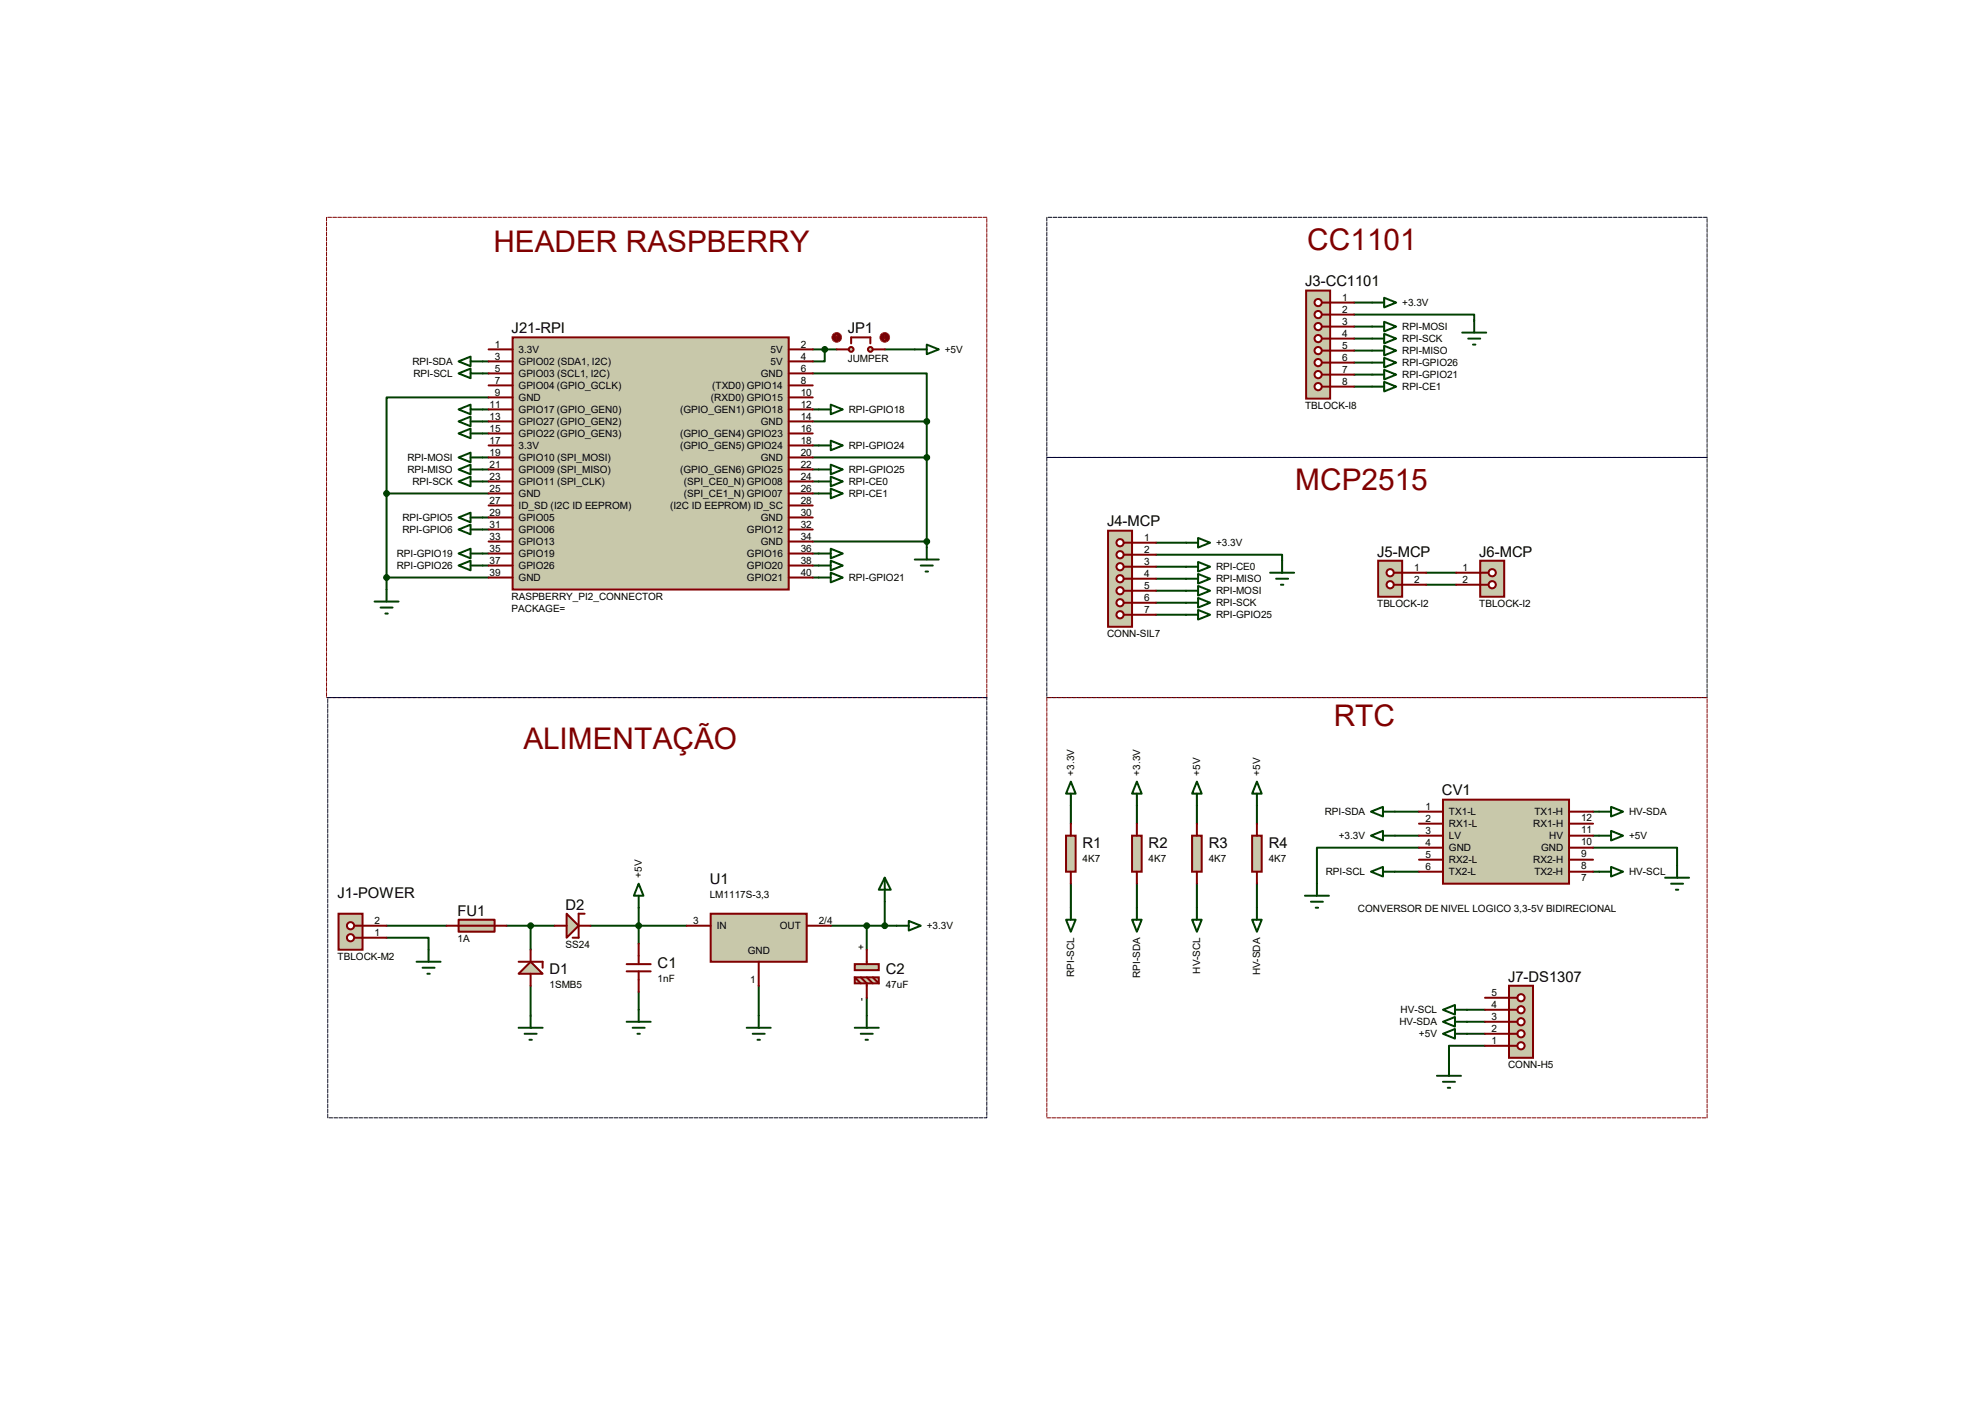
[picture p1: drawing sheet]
<svg xmlns="http://www.w3.org/2000/svg" width="420mm" height="297mm" viewBox="0 0 420 297" stroke-linecap="round" stroke-linejoin="round" font-family="sans-serif">
<g fill="none" stroke="#004000" stroke-width=".42">
<path d="M102.1 76.5h1.3M102.1 79h1.3M172 79h24.1v10.2M172 73.9h5M174.5 73.9v2.6h-2.5M187.2 73.9h6.3M286.5 66.5h25.4v1.3M286.5 64h3.8M286.5 69.1h3.8M286.5 71.6h3.8M286.5 74.2h3.8M286.5 76.7h3.8"/>
<path d="M286.5 79.2h3.8M102.1 96.8h1.3M102.1 89.2h1.3M102.1 86.6h1.3M102.1 91.7h1.3M102.1 99.3h1.3M103.4 84.1h-21.6v20.3M172 96.8h24.1M172 89.2h24.1M172 86.6h1.2M172 99.3h1.2M172 94.2h1.2"/>
<path d="M196.1 89.2v26.6M286.5 81.8h3.8M81.8 104.4v20.3M81.8 104.4h21.6M102.1 101.9h1.3M102.1 117.1h1.3M102.1 119.6h1.3M102.1 109.5h1.3M102.1 112h1.3M172 114.6h24.1M172 104.4h1.2M172 101.9h1.2"/>
<path d="M172 117.1h1.2M172 119.6h1.2M244.6 117.3h26.7v1.3M244.6 114.8h6.4M244.6 119.9h6.4M81.8 122.2h21.6M172 122.2h1.2M244.6 122.4h6.4M244.6 125h6.4M244.6 127.5h6.4M244.6 130h6.4M301.8 121.2h6.3"/>
<path d="M301.8 123.7h6.3M226.6 170.4v3.8M240.5 170.4v3.8M253.2 170.4v3.8M265.9 170.4v3.8M295.1 176.8h5.1M295.1 171.7h5.1M300.2 179.3h-21.6v7.6M337.1 179.3h17.7v3.8M337.1 176.8h1.2M337.1 171.7h1.2M81.8 198.4h8.9v2.5"/>
<path d="M81.8 195.8h12.7M107.2 195.8h10.1M112.3 195.8v5.1M125 195.8h20.3M135.1 192v7.6M175.8 195.8h13.9M183.4 195.8v5.1M187.2 190.8v5M226.6 186.9v5.1M240.5 186.9v5.1M253.2 186.9v5.1M265.9 186.9v5.1"/>
<path d="M295.1 184.4h5.1M337.1 184.4h1.2M112.3 208.5v6.4M135.1 209.8v3.8M160.5 208.5v6.4M183.4 211.1v3.8M310.4 218.7h3.8M310.4 213.6h3.8M310.4 216.2h3.8M314.2 221.2h-7.6v3.8"/>
</g>
<path d="M108.5 71.4h58.4v53.3h-58.4z" fill="#c8c8aa" stroke="#800000" stroke-width=".42"/>
<g fill="none" stroke="#800000" stroke-width=".42">
<path d="M103.4 73.9h5.1M103.4 76.5h5.1M103.4 79h5.1M166.9 73.9h5.1M166.9 76.5h5.1M166.9 79h5.1M103.4 81.5h5.1M103.4 84.1h5.1M103.4 86.6h5.1M103.4 89.2h5.1M103.4 91.7h5.1M103.4 94.2h5.1"/>
<path d="M103.4 96.8h5.1M103.4 99.3h5.1M166.9 81.5h5.1M166.9 84.1h5.1M166.9 86.6h5.1M166.9 89.2h5.1M166.9 91.7h5.1M166.9 94.2h5.1M166.9 96.8h5.1M166.9 99.3h5.1M103.4 101.9h5.1M103.4 104.4h5.1"/>
<path d="M103.4 106.9h5.1M103.4 109.5h5.1M103.4 112h5.1M103.4 114.6h5.1M103.4 117.1h5.1M103.4 119.6h5.1M166.9 101.9h5.1M166.9 104.4h5.1M166.9 106.9h5.1M166.9 109.5h5.1M166.9 112h5.1M166.9 114.6h5.1"/>
<path d="M166.9 117.1h5.1M166.9 119.6h5.1M103.4 122.2h5.1M166.9 122.2h5.1"/>
</g>
<path d="M221.5 46h139.7v50.8h-139.7z" fill="none" stroke="#000040" stroke-width=".21" stroke-dasharray=".8 .3"/>
<path d="M276.4 61.5h5v22.8h-5z" fill="#c8c8aa" stroke="#800000" stroke-width=".42"/>
<path d="M279.7 64h1.7" fill="none" stroke="#800000" stroke-width=".42"/>
<circle cx="278.9" cy="64" r=".76" fill="#fff" stroke="#800000" stroke-width=".42"/>
<path d="M279.7 66.5h1.7" fill="none" stroke="#800000" stroke-width=".42"/>
<circle cx="278.9" cy="66.5" r=".76" fill="#fff" stroke="#800000" stroke-width=".42"/>
<path d="M279.7 69.1h1.7" fill="none" stroke="#800000" stroke-width=".42"/>
<circle cx="278.9" cy="69.1" r=".76" fill="#fff" stroke="#800000" stroke-width=".42"/>
<path d="M279.7 71.6h1.7" fill="none" stroke="#800000" stroke-width=".42"/>
<circle cx="278.9" cy="71.6" r=".76" fill="#fff" stroke="#800000" stroke-width=".42"/>
<path d="M279.7 74.2h1.7" fill="none" stroke="#800000" stroke-width=".42"/>
<circle cx="278.9" cy="74.2" r=".76" fill="#fff" stroke="#800000" stroke-width=".42"/>
<path d="M279.7 76.7h1.7" fill="none" stroke="#800000" stroke-width=".42"/>
<circle cx="278.9" cy="76.7" r=".76" fill="#fff" stroke="#800000" stroke-width=".42"/>
<path d="M279.7 79.2h1.7" fill="none" stroke="#800000" stroke-width=".42"/>
<circle cx="278.9" cy="79.2" r=".76" fill="#fff" stroke="#800000" stroke-width=".42"/>
<path d="M279.7 81.8h1.7" fill="none" stroke="#800000" stroke-width=".42"/>
<circle cx="278.9" cy="81.8" r=".76" fill="#fff" stroke="#800000" stroke-width=".42"/>
<path d="M180.1 72.6v-1.2h4v1.2M281.4 64h5.1M281.4 66.5h5.1M281.4 69.1h5.1M281.4 71.6h5.1M281.4 74.2h5.1M281.4 76.7h5.1M281.4 79.2h5.1M281.4 81.8h5.1" fill="none" stroke="#800000" stroke-width=".42"/>
<g fill="none" stroke="#004000" stroke-width=".42">
<path d="M290.3 64h2.6M290.3 69.1h2.6M290.3 71.6h2.6M290.3 74.2h2.6M290.3 76.7h2.6M290.3 79.2h2.6M292.9 63l2.5 1-2.5 1zM292.9 68.1l2.5 1-2.5 1zM292.9 70.6l2.5 1-2.5 1zM292.9 73.2l2.5 1-2.5 1zM292.9 75.7l2.5 1-2.5 1zM292.9 78.2l2.5 1-2.5 1.1z"/>
<path d="M309.4 70.4h5.1M310.6 71.6h2.6M311.7 72.9h.5M311.9 67.8v2.6M290.3 81.8h2.6M292.9 80.8l2.5 1-2.5 1zM251 114.8h2.5M251 119.9h2.5M253.5 113.8l2.5 1-2.5 1zM253.5 118.9l2.5 1-2.5 1zM271.3 118.6v2.6M251 125h2.5"/>
<path d="M251 127.5h2.5M251 122.4h2.5M251 130h2.5M253.5 124l2.5 1-2.5 1zM253.5 126.5l2.5 1-2.5 1zM253.5 121.4l2.5 1-2.5 1zM253.5 129l2.5 1-2.5 1.1zM268.7 121.2h5.1M270 122.4h2.5M271 123.7h.5"/>
</g>
<path d="M221.5 96.8h139.7v50.8h-139.7z" fill="none" stroke="#000040" stroke-width=".21" stroke-dasharray=".8 .3"/>
<path d="M69.1 46h139.7v101.6h-139.7z" fill="none" stroke="#800000" stroke-width=".21" stroke-dasharray=".8 .3"/>
<g fill="#c8c8aa" stroke="#800000" stroke-width=".42">
<circle cx="180.1" cy="73.9" r=".51"/>
<circle cx="184.1" cy="73.9" r=".51"/>
</g>
<path d="M177 73.9h2.6M184.7 73.9h2.5" fill="none" stroke="#800000" stroke-width=".42"/>
<circle cx="177" cy="71.4" r="1.02" fill="#400000" stroke="#f00" stroke-width=".21"/>
<path d="M177 70.9l-.2 .2M177 70.9l.3 .2M177 70.9v1" fill="none" stroke="#f00" stroke-width=".21"/>
<circle cx="187.2" cy="71.4" r="1.02" fill="#400000" stroke="#f00" stroke-width=".21"/>
<path d="M186.9 71.6l.3 .3M187.2 70.9v1M187.5 71.6l-.3 .3" fill="none" stroke="#f00" stroke-width=".21"/>
<circle cx="174.5" cy="73.9" r=".51" fill="#004000" stroke="#004000" stroke-width=".42"/>
<path d="M193.5 73.9h2.6M196.1 72.9l2.5 1-2.5 1z" fill="none" stroke="#004000" stroke-width=".42"/>
<path d="M319.3 208.5h5.1v15.3h-5.1z" fill="#c8c8aa" stroke="#800000" stroke-width=".42"/>
<path d="M319.3 221.2h1.8" fill="none" stroke="#800000" stroke-width=".42"/>
<circle cx="321.8" cy="218.7" r=".76" fill="#fff" stroke="#800000" stroke-width=".42"/>
<path d="M319.3 218.7h1.8" fill="none" stroke="#800000" stroke-width=".42"/>
<circle cx="321.8" cy="216.2" r=".76" fill="#fff" stroke="#800000" stroke-width=".42"/>
<path d="M319.3 216.2h1.8" fill="none" stroke="#800000" stroke-width=".42"/>
<circle cx="321.8" cy="213.6" r=".76" fill="#fff" stroke="#800000" stroke-width=".42"/>
<path d="M319.3 213.6h1.8" fill="none" stroke="#800000" stroke-width=".42"/>
<circle cx="321.8" cy="211.1" r=".76" fill="#fff" stroke="#800000" stroke-width=".42"/>
<path d="M319.3 211.1h1.8" fill="none" stroke="#800000" stroke-width=".42"/>
<circle cx="321.8" cy="221.2" r=".76" fill="#fff" stroke="#800000" stroke-width=".42"/>
<path d="M314.2 218.7h5.1M314.2 216.2h5.1M314.2 213.6h5.1M314.2 211.1h5.1M314.2 221.2h5.1" fill="none" stroke="#800000" stroke-width=".42"/>
<path d="M305.3 218.7l2.5-1v2zM307.8 218.7h2.6M304 227.6h5.1M305.3 228.9h2.5M306.3 230.1h.5M306.6 225v2.6" fill="none" stroke="#004000" stroke-width=".42"/>
<path d="M305.3 169.2h26.7v17.7h-26.7z" fill="#c8c8aa" stroke="#800000" stroke-width=".42"/>
<path d="M300.2 171.7h5.1M300.2 174.2h5.1M300.2 176.8h5.1M300.2 179.3h5.1M332 171.7h5.1M332 174.2h5.1M332 176.8h5.1M332 179.3h5.1M300.2 181.9h5.1M300.2 184.4h5.1M332 181.9h5.1M332 184.4h5.1" fill="none" stroke="#800000" stroke-width=".42"/>
<g fill="none" stroke="#004000" stroke-width=".42">
<path d="M193.5 118.4h5.1M194.8 119.6h2.6M196.1 115.8v2.6M79.2 127.3h5.1M80.5 128.5h2.6M81.5 129.8h.5M81.8 124.7v2.6M195.8 120.9h.5M290.1 171.7l2.5-1v2zM290.1 176.8l2.5-1v2zM292.6 176.8h2.5M292.6 171.7h2.5"/>
<path d="M338.3 176.8h2.6M338.3 171.7h2.6M340.9 175.8l2.5 1-2.5 1zM340.9 170.7l2.5 1-2.5 1zM276.1 189.5h5.1M277.4 190.8h2.5M278.4 192h.5M278.6 186.9v2.6M290.1 184.4l2.5-1v2zM292.6 184.4h2.5M338.3 184.4h2.6M340.9 183.4l2.5 1-2.5 1z"/>
<path d="M352.3 185.7h5.1M353.6 186.9h2.5M354.6 188.2h.5M354.8 183.1v2.6M305.3 213.6l2.5-1v2zM305.3 216.2l2.5-1.1v2.1zM307.8 213.6h2.6M307.8 216.2h2.6"/>
</g>
<path d="M221.5 147.6h139.7v88.9h-139.7z" fill="none" stroke="#800000" stroke-width=".21" stroke-dasharray=".8 .3"/>
<g fill="#004000" stroke="#004000" stroke-width=".42">
<circle cx="196.1" cy="96.8" r=".51"/>
<circle cx="196.1" cy="114.6" r=".51"/>
<circle cx="196.1" cy="89.2" r=".51"/>
<circle cx="81.8" cy="122.2" r=".51"/>
<circle cx="81.8" cy="104.4" r=".51"/>
</g>
<path d="M225.6 176.8h2v7.6h-2z" fill="#c8c8aa" stroke="#800000" stroke-width=".42"/>
<path d="M226.6 174.2v2.6M226.6 184.4v2.5" fill="none" stroke="#800000" stroke-width=".42"/>
<path d="M239.5 176.8h2.1v7.6h-2.1z" fill="#c8c8aa" stroke="#800000" stroke-width=".42"/>
<path d="M240.5 174.2v2.6M240.5 184.4v2.5" fill="none" stroke="#800000" stroke-width=".42"/>
<path d="M252.2 176.8h2.1v7.6h-2.1z" fill="#c8c8aa" stroke="#800000" stroke-width=".42"/>
<path d="M253.2 174.2v2.6M253.2 184.4v2.5" fill="none" stroke="#800000" stroke-width=".42"/>
<path d="M264.9 176.8h2.1v7.6h-2.1z" fill="#c8c8aa" stroke="#800000" stroke-width=".42"/>
<path d="M265.9 174.2v2.6M265.9 184.4v2.5" fill="none" stroke="#800000" stroke-width=".42"/>
<g fill="none" stroke="#004000" stroke-width=".42">
<path d="M97 76.5l2.6-1.1v2.1zM97 79l2.6-1v2zM99.6 76.5h2.5M99.6 79h2.5M97 86.6l2.6-1v2zM97 89.2l2.6-1.1v2.1zM97 91.7l2.6-1v2zM97 96.8l2.6-1v2zM97 99.3l2.6-1v2zM99.6 86.6h2.5M99.6 89.2h2.5M99.6 91.7h2.5"/>
<path d="M99.6 96.8h2.5M99.6 99.3h2.5M173.2 86.6h2.6M173.2 94.2h2.6M175.8 85.6l2.5 1-2.5 1zM175.8 93.2l2.5 1-2.5 1zM97 101.9l2.6-1.1v2.1zM97 109.5l2.6-1v2zM97 112l2.6-1v2zM97 117.1l2.6-1v2zM97 119.6l2.6-1v2zM99.6 101.9h2.5"/>
<path d="M99.6 117.1h2.5M99.6 119.6h2.5M99.6 109.5h2.5M99.6 112h2.5M173.2 101.9h2.6M173.2 117.1h2.6M173.2 119.6h2.6M173.2 104.4h2.6M175.8 100.8l2.5 1.1-2.5 1zM175.8 116.1l2.5 1-2.5 1zM175.8 118.6l2.5 1-2.5 1zM175.8 103.4l2.5 1-2.5 1z"/>
<path d="M173.2 122.2h2.6M175.8 121.2l2.5 1-2.5 1zM226.6 165.4l1 2.5h-2zM226.6 167.9v2.5M240.5 165.4l1.1 2.5h-2.1zM240.5 167.9v2.5M253.2 165.4l1.1 2.5h-2.1zM253.2 167.9v2.5M265.9 165.4l1.1 2.5h-2.1zM265.9 167.9v2.5M225.6 194.6h2l-1 2.5zM226.6 192v2.6"/>
<path d="M239.5 194.6h2.1l-1.1 2.5zM240.5 192v2.6M252.2 194.6h2.1l-1.1 2.5zM253.2 192v2.6M264.9 194.6h2.1l-1.1 2.5zM265.9 192v2.6"/>
</g>
<path d="M234.4 112.3h5.1v20.3h-5.1z" fill="#c8c8aa" stroke="#800000" stroke-width=".42"/>
<path d="M237.7 114.8h1.8" fill="none" stroke="#800000" stroke-width=".42"/>
<circle cx="237" cy="114.8" r=".76" fill="#fff" stroke="#800000" stroke-width=".42"/>
<path d="M237.7 117.3h1.8" fill="none" stroke="#800000" stroke-width=".42"/>
<circle cx="237" cy="117.3" r=".76" fill="#fff" stroke="#800000" stroke-width=".42"/>
<path d="M237.7 119.9h1.8" fill="none" stroke="#800000" stroke-width=".42"/>
<circle cx="237" cy="119.9" r=".76" fill="#fff" stroke="#800000" stroke-width=".42"/>
<path d="M237.7 122.4h1.8" fill="none" stroke="#800000" stroke-width=".42"/>
<circle cx="237" cy="122.4" r=".76" fill="#fff" stroke="#800000" stroke-width=".42"/>
<path d="M237.7 125h1.8" fill="none" stroke="#800000" stroke-width=".42"/>
<circle cx="237" cy="125" r=".76" fill="#fff" stroke="#800000" stroke-width=".42"/>
<path d="M237.7 127.5h1.8" fill="none" stroke="#800000" stroke-width=".42"/>
<circle cx="237" cy="127.5" r=".76" fill="#fff" stroke="#800000" stroke-width=".42"/>
<path d="M237.7 130h1.8" fill="none" stroke="#800000" stroke-width=".42"/>
<circle cx="237" cy="130" r=".76" fill="#fff" stroke="#800000" stroke-width=".42"/>
<path d="M239.5 114.8h5.1M239.5 117.3h5.1M239.5 119.9h5.1M239.5 122.4h5.1M239.5 125h5.1M239.5 127.5h5.1M239.5 130h5.1" fill="none" stroke="#800000" stroke-width=".42"/>
<path d="M291.6 118.6h5.1v7.6h-5.1z" fill="#c8c8aa" stroke="#800000" stroke-width=".42"/>
<path d="M294.9 121.2h1.8" fill="none" stroke="#800000" stroke-width=".42"/>
<circle cx="294.1" cy="121.2" r=".76" fill="#fff" stroke="#800000" stroke-width=".42"/>
<path d="M294.9 123.7h1.8" fill="none" stroke="#800000" stroke-width=".42"/>
<circle cx="294.1" cy="123.7" r=".76" fill="#fff" stroke="#800000" stroke-width=".42"/>
<path d="M296.7 121.2h5.1M296.7 123.7h5.1" fill="none" stroke="#800000" stroke-width=".42"/>
<path d="M313.2 118.6h5.1v7.6h-5.1z" fill="#c8c8aa" stroke="#800000" stroke-width=".42"/>
<path d="M313.2 121.2h1.8" fill="none" stroke="#800000" stroke-width=".42"/>
<circle cx="315.7" cy="121.2" r=".76" fill="#fff" stroke="#800000" stroke-width=".42"/>
<path d="M313.2 123.7h1.8" fill="none" stroke="#800000" stroke-width=".42"/>
<circle cx="315.7" cy="123.7" r=".76" fill="#fff" stroke="#800000" stroke-width=".42"/>
<path d="M308.1 121.2h5.1M308.1 123.7h5.1" fill="none" stroke="#800000" stroke-width=".42"/>
<path d="M173.2 99.3h2.6M175.8 98.3l2.5 1-2.5 1zM88.1 203.5h5.1M89.4 204.7h2.5M90.4 206h.5M90.7 200.9v2.6" fill="none" stroke="#004000" stroke-width=".42"/>
<path d="M69.3 147.6h139.5v88.9h-139.5z" fill="none" stroke="#000040" stroke-width=".21" stroke-dasharray=".8 .3"/>
<path d="M71.6 193.3h5.1v7.6h-5.1z" fill="#c8c8aa" stroke="#800000" stroke-width=".42"/>
<path d="M74.9 198.4h1.8" fill="none" stroke="#800000" stroke-width=".42"/>
<circle cx="74.2" cy="198.4" r=".76" fill="#fff" stroke="#800000" stroke-width=".42"/>
<path d="M74.9 195.8h1.8" fill="none" stroke="#800000" stroke-width=".42"/>
<circle cx="74.2" cy="195.8" r=".76" fill="#fff" stroke="#800000" stroke-width=".42"/>
<path d="M76.7 198.4h5.1M76.7 195.8h5.1" fill="none" stroke="#800000" stroke-width=".42"/>
<path d="M135.1 186.9l1 2.6h-2zM135.1 189.5v2.5M187.2 185.7l1.3 2.5h-2.6zM187.2 185.7v5.1M189.7 195.8h2.6M192.3 194.8l2.5 1-2.5 1z" fill="none" stroke="#004000" stroke-width=".42"/>
<circle cx="187.2" cy="195.8" r=".51" fill="#004000" stroke="#004000" stroke-width=".42"/>
<path d="M150.4 193.3h20.3v10.2h-20.3z" fill="#c8c8aa" stroke="#800000" stroke-width=".42"/>
<path d="M135.1 199.6v4.4M145.3 195.8h5.1M170.7 195.8h5.1M132.6 205.5h5.1M132.6 204h5.1M135.1 205.5v4.3M160.5 203.5v5" fill="none" stroke="#800000" stroke-width=".42"/>
<circle cx="112.3" cy="195.8" r=".51" fill="#004000" stroke="#004000" stroke-width=".42"/>
<path d="M158 217.4h5.1M159.3 218.7h2.5M160.3 220h.5M160.5 214.9v2.5" fill="none" stroke="#004000" stroke-width=".42"/>
<g fill="#c8c8aa" stroke="#800000" stroke-width=".42">
<path d="M180.8 204h5.1v1.2h-5.1z"/>
<path d="M180.8 206.8h5.1v1.2h-5.1z"/>
</g>
<path d="M180.8 206.8l1.3 1.2M182.1 206.8l1.3 1.2v3.1M183.4 200.9v3.1M183.4 206.8l1.3 1.2M184.7 206.8l1.2 1.2" fill="none" stroke="#800000" stroke-width=".42"/>
<path d="M132.6 216.2h5.1M133.9 217.4h2.5M134.9 218.7h.5M135.1 213.6v2.6M180.8 217.4h5.1M182.1 218.7h2.6M183.1 220h.5M183.4 214.9v2.5" fill="none" stroke="#004000" stroke-width=".42"/>
<circle cx="183.4" cy="195.8" r=".51" fill="#004000" stroke="#004000" stroke-width=".42"/>
<path d="M109.7 206l2.6-2.5 2.5 2.5z" fill="#c8c8aa" stroke="#800000" stroke-width=".42"/>
<path d="M109.7 203.5h5.1v1.2M112.3 200.9v2.6M112.3 206v2.5" fill="none" stroke="#800000" stroke-width=".42"/>
<path d="M109.7 217.4h5.1M111 218.7h2.5M112 220h.5M112.3 214.9v2.5" fill="none" stroke="#004000" stroke-width=".42"/>
<path d="M97 194.6h7.6v2.5h-7.6z" fill="#c8c8aa" stroke="#800000" stroke-width=".42"/>
<path d="M94.5 195.8h12.7" fill="none" stroke="#800000" stroke-width=".42"/>
<path d="M119.9 193.3l2.5 2.5-2.5 2.6z" fill="#c8c8aa" stroke="#800000" stroke-width=".42"/>
<path d="M117.3 195.8h2.6M122.4 195.8h2.6M123.7 193.3h-1.3v5.1h-1.2" fill="none" stroke="#800000" stroke-width=".42"/>
<circle cx="135.1" cy="195.8" r=".51" fill="#004000" stroke="#004000" stroke-width=".42"/>
<g font-size="6.3" fill="#800000">
<text x="104.4" y="53.2">HEADER RASPBERRY</text>
<text x="276.6" y="53">CC1101</text>
<text x="274.1" y="103.8">MCP2515</text>
<text x="282.2" y="153.5">RTC</text>
<text x="110.7" y="158.4">ALIMENTAÇÃO</text>
</g>
<g font-size="3.1">
<text x="276.1" y="60.6">J3-CC1101</text>
<text x="108.2" y="70.5">J21-RPI</text>
<text x="179.4" y="70.5">JP1</text>
<text x="234.2" y="111.4">J4-MCP</text>
<text x="291.4" y="117.7">J5-MCP</text>
<text x="313" y="117.7">J6-MCP</text>
<text x="305.1" y="168.3">CV1</text>
<text x="229.1" y="179.4">R1</text>
<text x="243" y="179.4">R2</text>
<text x="255.7" y="179.4">R3</text>
<text x="268.4" y="179.4">R4</text>
<text x="71.4" y="189.9">J1-POWER</text>
<text x="150.2" y="187">U1</text>
<text x="96.8" y="193.7">FU1</text>
<text x="119.7" y="192.4">D2</text>
<text x="116.3" y="206.1">D1</text>
<text x="139.1" y="204.8">C1</text>
<text x="187.4" y="206.1">C2</text>
<text x="319.1" y="207.6">J7-DS1307</text>
</g>
<g font-size="2.1">
<text x="284" y="63.6">1</text>
<text x="296.7" y="64.8">+3.3V</text>
<text x="284" y="66.2">2</text>
<text x="284" y="68.7">3</text>
<text x="284" y="71.2">4</text>
<text x="296.7" y="69.9">RPI-MOSI</text>
<text x="87.2" y="77.2">RPI-SDA</text>
<text x="104.7" y="73.5">1</text>
<text x="104.7" y="76.1">3</text>
<text x="109.7" y="74.7">3.3V</text>
<text x="109.7" y="77.2">GPIO02 (SDA1, I2C)</text>
<text x="163" y="74.7">5V</text>
<text x="163" y="77.2">5V</text>
<text x="169.4" y="73.5">2</text>
<text x="169.4" y="76.1">4</text>
<text x="179.4" y="76.6">JUMPER</text>
<text x="199.9" y="74.7">+5V</text>
<text x="284" y="73.8">5</text>
<text x="284" y="76.3">6</text>
<text x="296.7" y="72.4">RPI-SCK</text>
<text x="296.7" y="74.9">RPI-MISO</text>
<text x="296.7" y="77.5">RPI-GPIO26</text>
<text x="87.5" y="79.8">RPI-SCL</text>
<text x="104.7" y="78.6">5</text>
<text x="104.7" y="81.2">7</text>
<text x="104.7" y="83.7">9</text>
<text x="109.7" y="79.8">GPIO03 (SCL1, I2C)</text>
<text x="109.7" y="82.3">GPIO04 (GPIO_GCLK)</text>
<text x="150.7" y="82.3">(TXD0) GPIO14</text>
<text x="161" y="79.8">GND</text>
<text x="169.4" y="78.6">6</text>
<text x="169.4" y="81.2">8</text>
<text x="169.4" y="83.7">10</text>
<text x="284" y="78.9">7</text>
<text x="284" y="81.4">8</text>
<text x="296.7" y="80">RPI-GPIO21</text>
<text x="296.7" y="82.6">RPI-CE1</text>
<text x="103.6" y="86.2">11</text>
<text x="103.6" y="88.8">13</text>
<text x="109.7" y="84.8">GND</text>
<text x="109.7" y="87.4">GPIO17 (GPIO_GEN0)</text>
<text x="109.7" y="89.9">GPIO27 (GPIO_GEN2)</text>
<text x="143.9" y="87.4">(GPIO_GEN1) GPIO18</text>
<text x="150.4" y="84.8">(RXD0) GPIO15</text>
<text x="161" y="89.9">GND</text>
<text x="169.4" y="86.2">12</text>
<text x="169.4" y="88.8">14</text>
<text x="179.6" y="87.4">RPI-GPIO18</text>
<text x="276.1" y="86.5">TBLOCK-I8</text>
<text x="103.6" y="91.3">15</text>
<text x="103.6" y="93.9">17</text>
<text x="109.7" y="92.5">GPIO22 (GPIO_GEN3)</text>
<text x="109.7" y="95">3.3V</text>
<text x="143.9" y="92.5">(GPIO_GEN4) GPIO23</text>
<text x="143.9" y="95">(GPIO_GEN5) GPIO24</text>
<text x="169.4" y="91.3">16</text>
<text x="169.4" y="93.9">18</text>
<text x="179.6" y="95">RPI-GPIO24</text>
<text x="86.2" y="97.5">RPI-MOSI</text>
<text x="86.2" y="100.1">RPI-MISO</text>
<text x="103.6" y="96.4">19</text>
<text x="103.6" y="98.9">21</text>
<text x="103.6" y="101.5">23</text>
<text x="109.7" y="97.5">GPIO10 (SPI_MOSI)</text>
<text x="109.7" y="100.1">GPIO09 (SPI_MISO)</text>
<text x="143.9" y="100.1">(GPIO_GEN6) GPIO25</text>
<text x="161" y="97.5">GND</text>
<text x="169.4" y="96.4">20</text>
<text x="169.4" y="98.9">22</text>
<text x="169.4" y="101.5">24</text>
<text x="179.6" y="100.1">RPI-GPIO25</text>
<text x="87.2" y="102.6">RPI-SCK</text>
<text x="103.6" y="104">25</text>
<text x="103.6" y="106.6">27</text>
<text x="109.7" y="102.6">GPIO11 (SPI_CLK)</text>
<text x="109.7" y="105.2">GND</text>
<text x="109.7" y="107.7">ID_SD (I2C ID EEPROM)</text>
<text x="141.8" y="107.7">(I2C ID EEPROM) ID_SC</text>
<text x="144.7" y="102.6">(SPI_CE0_N) GPIO08</text>
<text x="144.7" y="105.2">(SPI_CE1_N) GPIO07</text>
<text x="169.4" y="104">26</text>
<text x="169.4" y="106.6">28</text>
<text x="179.6" y="102.6">RPI-CE0</text>
<text x="179.6" y="105.2">RPI-CE1</text>
<text x="85.1" y="110.2">RPI-GPIO5</text>
<text x="85.1" y="112.8">RPI-GPIO6</text>
<text x="103.6" y="109.1">29</text>
<text x="103.6" y="111.6">31</text>
<text x="109.7" y="110.2">GPIO05</text>
<text x="109.7" y="112.8">GPIO06</text>
<text x="158" y="112.8">GPIO12</text>
<text x="161" y="110.2">GND</text>
<text x="169.4" y="109.1">30</text>
<text x="169.4" y="111.6">32</text>
<text x="83.9" y="117.9">RPI-GPIO19</text>
<text x="103.6" y="114.2">33</text>
<text x="103.6" y="116.7">35</text>
<text x="103.6" y="119.3">37</text>
<text x="109.7" y="115.3">GPIO13</text>
<text x="109.7" y="117.9">GPIO19</text>
<text x="158" y="117.9">GPIO16</text>
<text x="161" y="115.3">GND</text>
<text x="169.4" y="114.2">34</text>
<text x="169.4" y="116.7">36</text>
<text x="169.4" y="119.3">38</text>
<text x="242.1" y="114.4">1</text>
<text x="242.1" y="117">2</text>
<text x="242.1" y="119.5">3</text>
<text x="257.3" y="115.6">+3.3V</text>
<text x="83.9" y="120.4">RPI-GPIO26</text>
<text x="103.6" y="121.8">39</text>
<text x="109.7" y="120.4">GPIO26</text>
<text x="109.7" y="122.9">GND</text>
<text x="158" y="120.4">GPIO20</text>
<text x="158" y="122.9">GPIO21</text>
<text x="169.4" y="121.8">40</text>
<text x="179.6" y="122.9">RPI-GPIO21</text>
<text x="242.1" y="122">4</text>
<text x="242.1" y="124.6">5</text>
<text x="257.3" y="125.7">RPI-MOSI</text>
<text x="257.3" y="123.2">RPI-MISO</text>
<text x="257.3" y="120.7">RPI-CE0</text>
<text x="299.2" y="120.8">1</text>
<text x="299.2" y="123.3">2</text>
<text x="309.5" y="120.8">1</text>
<text x="309.5" y="123.3">2</text>
<text x="108.2" y="126.9">RASPBERRY_PI2_CONNECTOR</text>
<text x="108.2" y="129.4">PACKAGE=</text>
<text x="242.1" y="127.1">6</text>
<text x="242.1" y="129.7">7</text>
<text x="257.3" y="128.3">RPI-SCK</text>
<text x="257.3" y="130.8">RPI-GPIO25</text>
<text x="291.4" y="128.4">TBLOCK-I2</text>
<text x="313" y="128.4">TBLOCK-I2</text>
<text x="234.2" y="134.7">CONN-SIL7</text>
<text x="227.2" y="164.1" transform="rotate(-90 227.2 164.1)">+3.3V</text>
<text x="241.2" y="164.1" transform="rotate(-90 241.2 164.1)">+3.3V</text>
<text x="253.9" y="164.1" transform="rotate(-90 253.9 164.1)">+5V</text>
<text x="266.6" y="164.1" transform="rotate(-90 266.6 164.1)">+5V</text>
<text x="280.3" y="172.5">RPI-SDA</text>
<text x="301.6" y="171.3">1</text>
<text x="301.6" y="173.9">2</text>
<text x="306.6" y="172.5">TX1-L</text>
<text x="324.7" y="172.5">TX1-H</text>
<text x="334.5" y="173.7">12</text>
<text x="344.7" y="172.5">HV-SDA</text>
<text x="283.3" y="177.5">+3.3V</text>
<text x="301.6" y="176.4">3</text>
<text x="301.6" y="178.9">4</text>
<text x="306.6" y="175">RX1-L</text>
<text x="306.6" y="177.5">LV</text>
<text x="324.4" y="175">RX1-H</text>
<text x="327.8" y="177.5">HV</text>
<text x="334.5" y="176.2">11</text>
<text x="334.5" y="178.7">10</text>
<text x="344.7" y="177.5">+5V</text>
<text x="135.8" y="185.7" transform="rotate(-90 135.8 185.7)">+5V</text>
<text x="229.1" y="182.3">4K7</text>
<text x="243" y="182.3">4K7</text>
<text x="255.7" y="182.3">4K7</text>
<text x="268.4" y="182.3">4K7</text>
<text x="280.5" y="185.2">RPI-SCL</text>
<text x="301.6" y="181.5">5</text>
<text x="301.6" y="184">6</text>
<text x="306.6" y="180.1">GND</text>
<text x="306.6" y="182.6">RX2-L</text>
<text x="306.6" y="185.2">TX2-L</text>
<text x="324.4" y="182.6">RX2-H</text>
<text x="324.7" y="185.2">TX2-H</text>
<text x="326.1" y="180.1">GND</text>
<text x="334.5" y="181.3">9</text>
<text x="334.5" y="183.8">8</text>
<text x="344.7" y="185.2">HV-SCL</text>
<text x="150.2" y="189.9">LM1117S-3,3</text>
<text x="334.5" y="186.4">7</text>
<text x="79.2" y="198">1</text>
<text x="79.2" y="195.5">2</text>
<text x="146.6" y="195.5">3</text>
<text x="151.6" y="196.6">IN</text>
<text x="165" y="196.6">OUT</text>
<text x="173.2" y="195.5">2/4</text>
<text x="196.1" y="196.6">+3.3V</text>
<text x="287.3" y="192.9">CONVERSOR DE NIVEL LOGICO 3,3-5V BIDIRECIONAL</text>
<text x="71.4" y="203.1">TBLOCK-M2</text>
<text x="96.8" y="199.3">1A</text>
<text x="119.7" y="200.5">SS24</text>
<text x="158.2" y="201.8">GND</text>
<text x="182.9" y="200.9" transform="rotate(-90 182.9 200.9)">+</text>
<text x="116.3" y="209">1SMB5</text>
<text x="139.1" y="207.7">1nF</text>
<text x="158.7" y="207.9">1</text>
<text x="187.4" y="209">47uF</text>
<text x="227.2" y="206.7" transform="rotate(-90 227.2 206.7)">RPI-SCL</text>
<text x="241.2" y="206.9" transform="rotate(-90 241.2 206.9)">RPI-SDA</text>
<text x="253.9" y="205.9" transform="rotate(-90 253.9 205.9)">HV-SCL</text>
<text x="266.6" y="206.2" transform="rotate(-90 266.6 206.2)">HV-SDA</text>
<text x="182.9" y="211.8" transform="rotate(-90 182.9 211.8)">-</text>
<text x="296.3" y="214.4">HV-SCL</text>
<text x="315.6" y="215.8">3</text>
<text x="315.6" y="213.2">4</text>
<text x="315.6" y="210.7">5</text>
<text x="296.1" y="216.9">HV-SDA</text>
<text x="300.2" y="219.5">+5V</text>
<text x="315.6" y="220.9">1</text>
<text x="315.6" y="218.3">2</text>
<text x="319.1" y="225.9">CONN-H5</text>
</g>
</svg>
